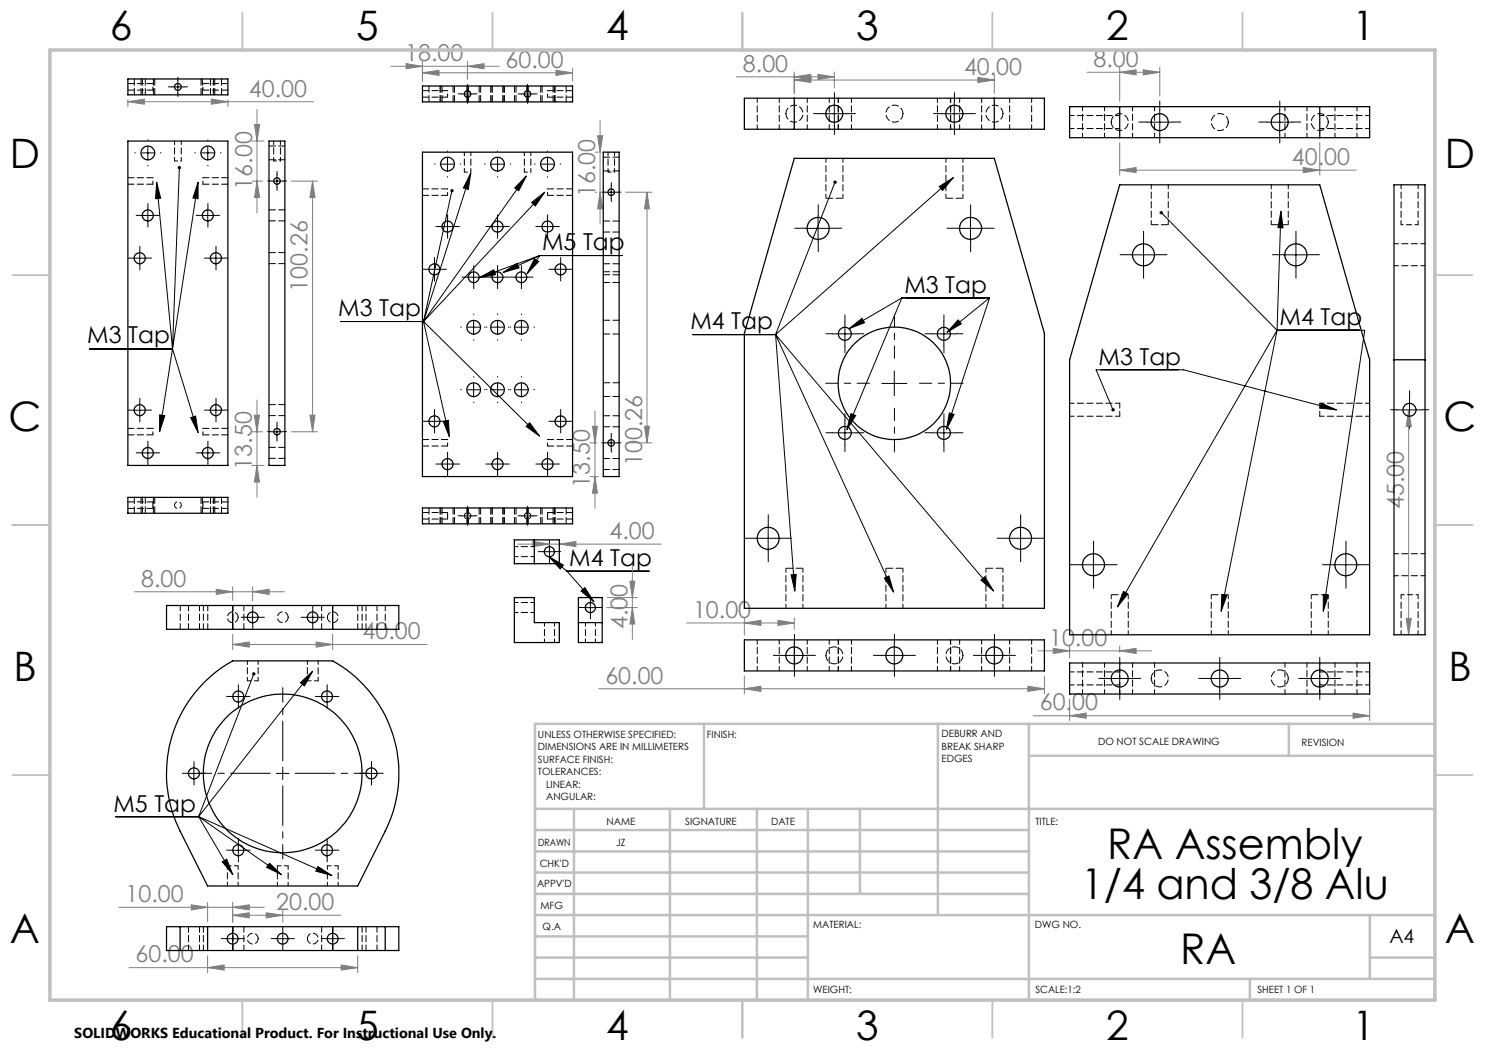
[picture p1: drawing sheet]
<svg xmlns="http://www.w3.org/2000/svg" width="297mm" height="210mm" viewBox="0 0 297 210" stroke-linecap="round" stroke-linejoin="round" font-family="sans-serif">
<g fill="none" stroke="#000" stroke-width=".2">
<path d="M34.3 17.4h2.5M35.6 16.1v2.5M92.3 18.8h2.5M93.5 17.6v2.4M104.2 18.8h2.6M105.5 17.6v2.4M28.3 30.6h2.5M29.6 29.3v2.5M31.3 36.4l3.2 33.4M31.3 36.4l.8 3.2-1 .1zM35.9 33.5l-1.4 36.3M39.6 36.4l-7.7 49.9"/>
<path d="M39.6 36.4v3.3l-1-.1zM40.3 30.6h2.5M41.6 29.3v2.5M54.2 36.2h2.5M55.4 35v2.5M88.3 32.8h2.5M89.5 31.6v2.5M90.4 38.1l-5.7 26.2M94.2 34.6l-9.5 29.7M94.2 34.6l-.5 3.3-1-.3zM98.2 32.8h2.6M99.5 31.6v2.5"/>
<path d="M105.3 35.2l-20.6 29.1M105.3 35.2l-1.5 3-.9-.6zM108.3 32.8h2.4M108.9 38.4l-24.2 25.9M109.5 31.6v2.5M121 38.4h2.5M122.2 37.2v2.5M164.4 22.7h5M166.9 20.2v5.1M167 36.4l-11.9 30.5M187.9 37.3l2.8-1.8-2.2 2.6zM188.4 22.7h5"/>
<path d="M190.7 35.5l-35.6 31.4M190.9 20.2v5.1M229.4 24.4h5M232 21.9v5M253.4 24.4h5M255.9 21.9v5M26.7 51.6h2.5M27.9 50.4v2.5M28.3 43.1h2.5M29.6 41.8v2.5M40.3 43.1h2.5M41.6 41.8v2.5"/>
<path d="M41.9 51.6h2.6M43.2 50.4v2.5M85.6 53.9h2.5M86.9 52.6v2.5M88.3 45.3h2.5M89.5 44.1v2.5M93.5 55.4h2.5M94.7 54.2v2.5M95.8 55.6l2.9-1.6 .4 .9zM98.2 45.3h2.6M98.2 55.4h2.6M99.5 44.1v2.5"/>
<path d="M99.5 54.2v2.5M100.6 54.5l2.8-1.8 .4 .9zM103 55.4h2.5M104.3 54.2v2.5M106.3 40.5l2.6-2.1-1.8 2.8zM106.9 51.7l.8 .6-2.3 2.4zM107.9 51.1h16.5M107.9 51.1l-12.1 4.5M107.9 51.1l-7.3 3.4M107.9 51.1l-2.5 3.6M108.3 45.3h2.4M109.5 44.1v2.5"/>
<path d="M110.9 53.9h2.5M112.1 52.6v2.5M161.1 45.7h5M163.6 43.2v5M180.4 59.6h17.5M180.4 59.6l-10.6 6.1M180.4 59.6l-11 26.4M191.6 45.7h5M194.1 43.2v5M197.9 59.6l-8.5 6.9M197.9 59.6l-8.6 26.3M226.2 51h5"/>
<path d="M228.7 48.5v5M232.3 42.5l23.1 23.6M256.2 42.3l-.8 23.8M256.2 42.3l.4 3.3-1-.1zM256.7 51h5M259.2 48.5v5M17.9 69.8h16.6M34.5 69.8l5.1 16.7M68.1 64.3h16.6M84.7 64.3l5.2 23.1M84.7 64.3l23.2 22.9M93.5 65.4h2.5"/>
<path d="M93.5 78h2.5M94.7 64.2v2.5M94.7 76.7v2.5M98.2 65.4h2.6M98.2 78h2.6M99.5 64.2v2.5M99.5 76.7v2.5M103 65.4h2.5M103 78h2.5M104.3 64.2v2.5M104.3 76.7v2.5M138.5 66.9h16.6"/>
<path d="M155.1 66.9l3.9 51.3M155.1 66.9l23.6 51.5M155.1 66.9l43.6 51.3M166.5 66.8h5M169 64.3v5M169.8 65.7l2.6-2 .5 .8zM176.4 76.7h5M178.9 74.2v5M186.3 66.8h5M188.8 64.3v5M191.6 64l.7 .8-2.9 1.7zM255.4 66.1h17.5l-8.2 56.2"/>
<path d="M255.4 66.1l-31.9 55.3M255.4 66.1l-11.2 56.2M281.9 79.5v4.9M26.7 82h2.5M27.9 80.8v2.5M28.3 90.6h2.5M29.6 89.4v2.5M31.9 83l1 .1-1 3.2zM38.1 83.5l1-.3 .5 3.3zM40.3 90.6h2.5M41.6 89.4v2.5M41.9 82h2.6"/>
<path d="M43.2 80.8v2.5M54.2 86.4h2.5M55.4 85.1v2.5M85.6 84.3h2.5M86.9 83v2.5M88.3 92.8h2.5M88.7 84.3l1-.2 .2 3.3zM89.5 91.6v2.5M98.2 92.8h2.6M99.5 91.6v2.5M105.9 84.6l2 2.6-2.7-1.9zM108.3 92.8h2.4"/>
<path d="M109.5 91.6v2.5M110.9 84.3h2.5M112.1 83v2.5M121 88.6h2.5M122.2 87.3v2.5M166.5 86.6h5M169 84.1v5M170.2 82.7l.9 .4-1.7 2.9zM186.3 86.6h5M188.8 84.1v5M189.9 82.6l.9 .3-1.5 3zM222.6 82l-3.4-8h17.5l30.6 8"/>
<path d="M264.2 80.6l3.1 1.4-3.3-.4zM279.4 82h5M92.3 103.2h2.5M93.5 101.9v2.5M104.2 103.2h2.6M105.5 101.9v2.5M108.6 110.3h2.5M109.8 111.3l3.6 2.9M109.8 111.3l2.9 1.7-.7 .8zM109.9 109.1v2.5M113.4 114.2h16.5M113.4 114.2l5.4 6.2"/>
<path d="M116.2 118.2l.8-.7 1.8 2.9zM151.1 107.7h5M153.6 105.2v5M158.2 115l1-.1-.2 3.3zM176.9 115.6l.9-.4 .9 3.2zM196.2 116l.8-.7 1.7 2.9zM201.6 107.7h5M204.1 105.2v5M216.2 113h5M218.7 110.4v5.1M224.7 118.3l.9 .5-2.1 2.6zM244.4 118.9l1 .2-1.2 3.2z"/>
<path d="M264.7 118.9l.9 .2-.9 3.2zM266.7 113h5M269.2 110.4v5.1M46.4 139.3h2.5M47.7 138.1v2.5M49.3 123.5h2.5M50.5 122.2v2.5M50.8 134.8l-11.1 28.5M60.1 136.6l2.4-2.3-1.6 2.9zM61.3 123.5h2.5M62.5 134.3l-22.8 29M62.5 122.2v2.5"/>
<path d="M64.2 139.3h2.5M65.4 138.1v2.5M116.8 121.5h2.5M118.1 120.3v2.5M156.4 131.1h5M158.9 128.6v5M176.4 131.1h5M178.9 128.6v5M196.4 131.1h5M198.9 128.6v5M221.4 135.7h5M223.9 133.2v5"/>
<path d="M241.4 135.7h5.1M243.9 133.2v5M261.4 135.7h5M263.9 133.2v5M37.5 154.7h2.5M38.8 153.4v2.5M55.3 154.7h2.5M56.6 153.4v2.5M73 154.7h2.5M74.3 153.4v2.5M23.1 163.3h16.6M39.7 163.3l6.9 11.6"/>
<path d="M39.7 163.3l16.6 11.6M39.7 163.3l26.7 11.8M44.5 172.4l.8-.6 1.3 3.1zM46.4 170.1h2.5M47.7 168.8v2.5M53.9 172.6l2.4 2.3-3-1.4zM63.6 173.3l2.8 1.8-3.3-.9zM64.2 170.1h2.5M65.4 168.8v2.5M45.3 187.7h2.5M46.5 186.5v2.5M55.3 187.7h2.5"/>
<path d="M56.6 186.5v2.5M65.3 187.7h2.5M66.5 186.5v2.5"/>
</g>
<g fill="none" stroke="#808080" stroke-width=".2">
<path d="M25.6 20v1.3M42.3 19.8l3.3 .5-3.3 .5zM45.6 20v1.3M78.1 13.3h21.7M81.2 12.7l3.3 .6-3.3 .4zM84.5 14.6l3.3-.5v1zM84.5 12.2v4M84.5 14.6h30M93.5 13.3l3.3-.6v1zM93.5 12.2v3.7M111.2 14.1l3.3 .5-3.3 .5zM114.5 13.6v2.6"/>
<path d="M147.3 15.4h19.6M158.9 15.4l3.3-.5v1zM158.9 16l3.3-.5v1zM158.9 14.4v4.3M158.9 16h40M163.6 14.9l3.3 .5-3.3 .5zM166.9 14.4v3.2M195.6 15.5l3.3 .5-3.3 .5zM198.9 15v3.7M217.4 14.5h14.6M223.9 14.5l3.3-.5v1zM223.9 13.5v6.8"/>
<path d="M228.6 14l3.4 .5-3.4 .5zM232 13.5v5.7M25.6 20.3l3.3-.5v1zM25.6 20.3h37.1M50.4 36.2h2.1M50.4 28.2h2.4M50.9 24.9h1l-.5 3.3zM51.4 36.2l.5 3.3h-1zM51.4 21.9v20.7M58.3 36.2h5.2M62.5 36.2l.5 3.3h-1zM62.5 36.2v50.2"/>
<path d="M119 38.4h.3M119 30.4h.7M119.5 27.2h1l-.5 3.2zM120 24.1v20.7M120 38.4l.5 3.4h-1zM125.1 38.4h5.3M129.4 38.4l.5 3.4h-1zM129.4 38.4v50.2M223.9 34l3.3-.5v1zM223.9 28.5v6.5M223.9 34h47.4M260.6 33.5l3.3 .5-3.3 .5z"/>
<path d="M263.9 28.5v6.5M50.4 86.4h2.1M50.4 93.1h2.4M50.9 83h1l-.5 3.4zM51.4 93.1l.5 3.3h-1zM51.4 80v19.4M58.3 86.4h5.2M62 83h1l-.5 3.4zM118 88.6h1.3M118 95.3h1.7M118.5 85.3h1l-.5 3.3zM119 95.3l.5 3.3h-1z"/>
<path d="M119 82.2v19.5M125.1 88.6h5.3M128.9 85.3h1l-.5 3.3zM281.7 82v45M281.7 82l.6 3.3h-1.1zM26.9 118.3h30M43.3 117.9l3.2 .4-3.2 .6zM46.5 117.4v2.7M50.5 118.3l3.3-.4v1zM50.5 117.4v2.7M103.5 108.8h28.7M106.6 108.3l3.3 .5-3.3 .5z"/>
<path d="M111.9 108.8l3.3-.5v1zM121.5 119.5h6M126 116.2h1l-.5 3.3zM126.5 113.2v14.7M46.5 128.9l3.3-.5v1zM46.5 126.9v3M46.5 128.9h38.9M63.2 128.4l3.3 .5-3.3 .5zM66.5 126.9v3M119.8 137.8h89.1M121.3 121.5h6.2M126.5 121.5l.5 3.3h-1z"/>
<path d="M137.3 124.6h21.6M148.9 124.6l3.3-.5v1zM148.9 137.8l3.3-.5v1zM148.9 123.6v3.4M148.9 135.2v3.6M155.6 124.1l3.3 .5-3.3 .5zM158.9 123.6v2.3M205.6 137.3l3.3 .5-3.3 .5zM207.6 130.2h22.7M208.9 135.2v3.6M210.6 129.7l3.3 .5-3.3 .5zM213.9 139.8v4.3"/>
<path d="M213.9 129.2v2.4M223.9 130.2l3.3-.5v1zM223.9 129.2v1.3M273.9 139.8v4.3M281.2 123.7h1.1l-.6 3.3zM206.7 143.1h67.2M213.9 143.1l3.3-.5v1zM270.6 142.6l3.3 .5-3.3 .5zM23.8 181.5h29.1M25.8 193.5h45.7M38.2 181l3.3 .5-3.3 .5zM41.5 193.5l3.3-.5v1z"/>
<path d="M41.5 180.5v3.9M41.5 191.1v3.4M46.5 181.5l3.3-.5v1zM46.5 180.5v3.9M46.5 183l3.3-.4v1zM46.5 183h21.7M53.2 182.6l3.4 .4-3.4 .6zM56.6 182.1v2.3M68.2 193l3.3 .5-3.3 .5zM71.5 191.1v3.4"/>
</g>
<g fill="none" stroke="#000" stroke-width=".2" stroke-dasharray="15.2 1.3 1.3 1.3">
<path d="M34.3 17.4h-.6M35.6 16.1v-.7M35.6 18.6v.7M36.8 17.4h.7M92.3 18.8h-.7M93.5 17.5v-.6M94.8 18.8h.6M104.3 18.8h-.7M105.5 17.5v-.6M106.8 18.8h.6M27.1 30.6h-.1M29.6 28.1v-.2"/>
<path d="M29.6 33.1v.1M32.1 30.6h.1M39.1 30.6h-.1M41.6 28.1v-.2M41.6 33.1v.1M44.1 30.6h.1M54.2 36.2h-.7M55.4 34.9v-.6M55.4 37.4v.7M56.7 36.2h.6M87 32.8h-.1M89.5 30.3v-.1"/>
<path d="M89.5 35.3v.1M92 32.8h.1M93.5 20v.7M97 32.8h-.1M99.5 30.3v-.1M99.5 35.3v.1M102 32.8h.1M105.5 20v.7M107 32.8h-.1M109.5 30.3v-.1M109.5 35.3v.1M112 32.8h.1"/>
<path d="M121 38.4h-.6M122.3 37.2v-.7M122.3 39.7v.6M123.5 38.4h.7M164.4 22.7h-1.7M166.9 20.2v-1.7M166.9 25.2v1.7M169.4 22.7h1.7M188.4 22.7h-1.7M190.9 20.2v-1.7M190.9 25.2v1.7M193.4 22.7h1.7"/>
<path d="M229.5 24.4h-1.7M232 21.9v-1.7M232 26.9v1.7M234.5 24.4h1.7M253.5 24.4h-1.7M256 21.9v-1.7M256 26.9v1.7M258.5 24.4h1.7M26.7 51.6h-1.1M28 50.4v-1.1M28 52.9v1.1M28.3 43.1h-1.1"/>
<path d="M29.2 51.6h1.1M29.6 41.8v-1.1M29.6 44.3v1.1M30.8 43.1h1.1M40.3 43.1h-1.1M41.6 41.8v-1.1M41.6 44.3v1.1M42 51.6h-1.1M42.8 43.1h1.1M43.2 50.4v-1.1M43.2 52.9v1.1M44.5 51.6h1.1"/>
<path d="M85.7 53.9h-1.1M86.9 52.6v-1.1M86.9 55.1v1.1M88.2 53.9h1.1M88.3 45.3h-1.1M89.5 44.1v-1.1M89.5 46.6v1.1M90.8 45.3h1.1M93.5 55.4h-1.1M94.8 54.2v-1.1M94.8 56.7v1.1M96 55.4h1.1"/>
<path d="M98.3 45.3h-1.1M98.3 55.4h-1.1M99.5 44.1v-1.1M99.5 46.6v1.1M99.5 54.2v-1.1M99.5 56.7v1.1M100.8 45.3h1.1M100.8 55.4h1M103 55.4h-1M104.3 54.2v-1.1M104.3 56.7v1.1M105.5 55.4h1.1"/>
<path d="M108.3 45.3h-1.1M109.5 44.1v-1.1M109.5 46.6v1.1M110.8 45.3h1.1M110.9 53.9h-1.1M112.1 52.6v-1.1M112.1 55.1v1.1M113.4 53.9h1.1M161.2 45.7h-2.2M163.7 43.2v-2.2M163.7 48.2v2.2M166.2 45.7h2.2"/>
<path d="M191.6 45.7h-2.2M194.1 43.2v-2.2M194.1 48.2v2.2M196.6 45.7h2.2M226.2 50.9h-2.2M228.7 48.4v-2.2M228.7 53.4v2.2M231.2 50.9h2.2M256.7 50.9h-2.2M259.2 48.4v-2.2M259.2 53.4v2.2M261.7 50.9h2.2"/>
<path d="M92.3 77.9h-.2M92.3 65.4h-.2M94.8 75.4v-.1M94.8 62.9v-.1M94.8 67.9v.2M97 65.4h-.1M97 77.9h-.1M97.3 77.9h.1M97.3 65.4h.1M99.5 62.9v-.1M99.5 67.9v.2M99.5 75.4v-.1"/>
<path d="M101.8 65.4h-.1M101.8 77.9h-.1M102 65.4h.1M102 77.9h.1M104.3 62.9v-.1M104.3 67.9v.2M104.3 75.4v-.1M106.8 65.4h.1M106.8 77.9h.1M166.5 66.8h-1.3M169 64.3v-1.3M169 69.3v1.3"/>
<path d="M171.5 66.8h1.3M186.3 66.8h-1.3M188.8 64.3v-1.3M188.8 69.3v1.3M191.3 66.8h1.3M281.9 79.4v-1.3M26.7 82h-1.1M28 80.8v-1.1M28 83.3v1.1M28.3 90.6h-1.1M29.2 82h1.1M29.6 89.3v-1.1"/>
<path d="M29.6 91.8v1.1M30.8 90.6h1.1M40.3 90.6h-1.1M41.6 89.3v-1.1M41.6 91.8v1.1M42 82h-1.1M42.8 90.6h1.1M43.2 80.8v-1.1M43.2 83.3v1.1M44.5 82h1.1M54.2 86.3h-.7M55.4 85.1v-.7"/>
<path d="M55.4 87.6v.6M56.7 86.3h.6M85.7 84.3h-1.1M86.9 83v-1.1M86.9 85.5v1.1M88.2 84.3h1.1M88.3 92.8h-1.1M89.5 91.6v-1.1M89.5 94.1v1.1M90.8 92.8h1.1M94.8 80.4v.2M98.3 92.8h-1.1"/>
<path d="M99.5 91.6v-1.1M99.5 94.1v1.1M99.5 80.4v.2M100.8 92.8h1.1M104.3 80.4v.2M108.3 92.8h-1.1M109.5 91.6v-1.1M109.5 94.1v1.1M110.8 92.8h1.1M110.9 84.3h-1.1M112.1 83v-1.1M112.1 85.5v1.1"/>
<path d="M113.4 84.3h1.1M121 88.6h-.6M122.3 87.3v-.6M122.3 89.8v.7M123.5 88.6h.7M166.5 86.6h-1.3M169 84.1v-1.3M169 89.1v1.3M171.5 86.6h1.3M186.3 86.6h-1.3M188.8 84.1v-1.3M188.8 89.1v1.3"/>
<path d="M191.3 86.6h1.3M279.4 81.9h-1.3M281.9 84.4v1.3M284.4 81.9h1.3M92.3 103.2h-.7M93.5 101.9v-.6M93.5 104.4v.7M94.8 103.2h.6M104.3 103.2h-.7M105.5 101.9v-.6M105.5 104.4v.7M106.8 103.2h.6"/>
<path d="M108.6 110.3h-1M109.9 109.1v-1M109.9 111.6v1M111.1 110.3h1M151.2 107.7h-2.2M153.7 105.2v-2.2M153.7 110.2v2.2M156.2 107.7h2.2M201.6 107.7h-2.2M204.1 105.2v-2.2M204.1 110.2v2.2M206.6 107.7h2.2"/>
<path d="M216.2 112.9h-2.2M218.7 110.4v-2.2M218.7 115.4v2.2M221.2 112.9h2.2M266.7 112.9h-2.2M269.2 110.4v-2.2M269.2 115.4v2.2M271.7 112.9h2.2M46.4 139.3h-1.1M47.7 138v-1.1M48.9 139.3h1.1M49.3 123.5h-1.1"/>
<path d="M50.6 122.2v-1.1M50.6 124.7v1.1M51.8 123.5h1.1M61.3 123.5h-1.1M62.6 122.2v-1.1M62.6 124.7v1.1M63.8 123.5h1.1M64.2 139.3h-1.1M65.4 138v-1.1M66.7 139.3h1.1M116.8 121.5h-1M118.1 120.3v-1"/>
<path d="M118.1 122.8v1M119.3 121.5h1M156.4 131.1h-1.7M158.9 128.6v-1.7M158.9 133.6v1.7M161.4 131.1h1.7M176.4 131.1h-1.7M178.9 128.6v-1.7M178.9 133.6v1.7M181.4 131.1h1.7M196.4 131.1h-1.7M198.9 128.6v-1.7"/>
<path d="M198.9 133.6v1.7M201.4 131.1h1.7M221.5 135.7h-1.7M224 133.2v-1.7M224 138.2v1.7M226.5 135.7h1.7M241.5 135.7h-1.7M244 133.2v-1.7M244 138.2v1.7M246.5 135.7h1.7M261.5 135.7h-1.7M264 133.2v-1.7"/>
<path d="M264 138.2v1.7M266.5 135.7h1.7M37.6 154.7h-1.1M38.8 153.4v-1.1M38.8 155.9v1.1M40.1 154.7h1.1M47.7 140.5v1.1M65.4 140.5v1.1M73.1 154.7h-1.1M74.3 153.4v-1.1M74.3 155.9v1.1M75.6 154.7h1.1"/>
<path d="M46.4 170h-1.1M47.7 168.8v-1.1M47.7 171.3v1.1M48.9 170h1.1M64.2 170h-1.1M65.4 168.8v-1.1M65.4 171.3v1.1M66.7 170h1.1M45.3 187.7h-1.1M46.6 186.5v-1.1M46.6 189v1M47.8 187.7h1.1"/>
<path d="M55.3 187.7h-1.1M56.6 186.5v-1.1M56.6 189v1M57.8 187.7h1.1M65.3 187.7h-1.1M66.6 186.5v-1.1M66.6 189v1M67.8 187.7h1.1"/>
</g>
<path d="M173.9 76.7h-8.8M178.9 71.7v-8.8M183.9 76.7h8.7M178.9 81.7v8.7" fill="none" stroke="#000" stroke-width=".2" stroke-dasharray="15.2 1.3 1.3 1.3" stroke-dashoffset="12.8"/>
<path d="M54.1 154.7h-14.7M56.6 152.2v-14.7M56.6 157.2v14.6M59.1 154.7h14.6" fill="none" stroke="#000" stroke-width=".2" stroke-dasharray="15.2 1.3 1.3 1.3" stroke-dashoffset="7.3"/>
<g fill="none" stroke="#c0c0c0" stroke-width=".35">
<path d="M48.5 2.5v7.5M98.5 2.5v7.5M148.5 2.5v7.5M198.5 2.5v7.5M248.5 2.5v7.5M2.5 55h7.5M287 55h7.5M2.5 105h7.5M287 105h7.5M2.5 155h7.5M287 155h7.5M48.5 200v7.5"/>
<path d="M98.5 200v7.5M148.5 200v7.5M198.5 200v7.5M248.5 200v7.5"/>
</g>
<g fill="none" stroke="#c0c0c0" stroke-width=".5">
<path d="M140.8 144.8v17M187.6 144.8v38.2M205.8 144.8v55.2M205.8 151.2h81.2M257.8 144.8v6.4M287 144.8h-180v55.2M107 161.8h180M107 178.8h98.8M107 174.5h98.8M107 170.3h98.8M107 166h98.8M114.8 161.8v38.2"/>
<path d="M134 161.8v38.2M151.4 161.8v38.2M161.6 161.8v38.2M172 161.8v17M107 195.8h180M107 191.5h54.6M107 187.3h54.6M107 183h180M250 195.8v4.2M274 191.5h13M274 183v12.8"/>
</g>
<path d="M10 10h277v190h-277z" fill="none" stroke="#c0c0c0" stroke-width=".7"/>
<path d="M35.7 33.3a.34 .34 0 0 0 0 .5 .34 .34 0 0 0 .5-.2 .34 .34 0 0 0-.3-.4v.3v-.3zM31.3 36.4l.8 3.2-1 .1zM39.6 36.4v3.3l-1-.1zM31.9 83l1 .1-1 3.2zM38.1 83.5l1-.3 .5 3.3zM90.2 37.9a.34 .34 0 0 0 0 .5 .34 .34 0 0 0 .5-.1 .34 .34 0 0 0-.2-.5l-.1 .3 .1-.3zM94.2 34.6l-.5 3.3-1-.3zM105.3 35.2l-1.5 3-.9-.6zM106.3 40.5l2.6-2.1-1.8 2.8zM88.7 84.3l1-.2 .2 3.3zM105.9 84.6l2 2.6-2.7-1.9zM95.8 55.6l2.9-1.6 .4 .9zM100.6 54.5l2.8-1.8 .4 .9zM106.9 51.7l.8 .6-2.3 2.4zM50.5 134.6a.34 .34 0 0 0 .1 .5 .34 .34 0 0 0 .4-.2 .34 .34 0 0 0-.1-.4l-.1 .3 .1-.3zM60.1 136.6l2.4-2.3-1.6 2.9zM44.4 172.4l.9-.6 1.3 3.1zM53.9 172.6l2.4 2.3-3-1.4zM63.6 173.3l2.8 1.8-3.3-.9zM166.8 36.2a.35 .35 0 0 0 0 .5 .35 .35 0 0 0 .5-.1 .35 .35 0 0 0-.2-.5l-.1 .3 .1-.3zM187.9 37.3l2.8-1.8-2.2 2.6zM158.2 115l1-.1-.2 3.3zM176.9 115.6l.9-.4 .9 3.2zM196.2 116l.8-.7 1.7 2.9zM169.8 65.7l2.6-2 .5 .8zM191.6 64l.7 .8-2.9 1.7zM189.9 82.6l.9 .3-1.5 3zM170.2 82.7l.9 .4-1.7 2.9zM232 42.4a.34 .34 0 0 0 .2 .5 .34 .34 0 0 0 .4-.4 .34 .34 0 0 0-.6-.2l.3 .2zM256.2 42.3l.4 3.3-1-.1zM224.7 118.3l.9 .5-2.1 2.6zM244.4 118.9l1 .2-1.2 3.2zM264.7 118.9l.9 .2-.9 3.2zM222.4 81.7a.32 .32 0 0 0-.1 .4 .32 .32 0 0 0 .4 .2l-.1-.3 .1 .3a.34 .34 0 0 0 .2-.5 .34 .34 0 0 0-.5-.1zM264.2 80.6l3.1 1.4-3.3-.4zM109.8 111.3l2.9 1.7-.7 .8zM116.2 118.2l.8-.7 1.8 2.9z" fill="#000"/>
<g fill="#808080">
<path d="M42.3 19.8l3.3 .5-3.3 .5zM25.6 20.3l3.3-.5v1zM93.5 13.3l3.3-.6v1zM81.2 12.7l3.3 .6-3.3 .4zM111.2 14.1l3.3 .5-3.3 .5zM84.5 14.6l3.3-.5v1zM50.5 118.3l3.3-.4v1zM43.3 117.9l3.2 .4-3.2 .6zM53.2 182.6l3.4 .4-3.4 .6zM46.5 183l3.3-.4v1zM228.6 14l3.4 .5-3.4 .5zM223.9 14.5l3.3-.5v1zM223.9 130.2l3.3-.5v1zM210.6 129.7l3.3 .5-3.3 .5z"/>
<path d="M46.5 128.9l3.3-.5v1zM63.2 128.4l3.3 .5-3.3 .5zM38.2 181l3.3 .5-3.3 .5zM46.5 181.5l3.3-.5v1zM41.5 193.5l3.3-.5v1zM68.2 193l3.3 .5-3.3 .5zM158.9 15.4l3.3-.5v1zM163.6 14.9l3.3 .5-3.3 .5zM158.9 16l3.3-.5v1zM195.6 15.5l3.3 .5-3.3 .5zM148.9 124.6l3.3-.5v1zM155.6 124.1l3.3 .5-3.3 .5zM148.9 137.8l3.3-.5v1zM205.6 137.3l3.3 .5-3.3 .5zM223.9 34l3.3-.5v1zM260.6 33.5l3.3 .5-3.3 .5zM213.9 143.1l3.3-.5v1zM270.6 142.6l3.3 .5-3.3 .5zM106.6 108.3l3.3 .5-3.3 .5zM111.9 108.8l3.3-.5v1z"/>
<path d="M51.4 36.2l.5 3.3h-1zM50.9 24.9h1l-.5 3.3zM62 83h1l-.5 3.4zM62.5 36.2l.5 3.3h-1zM120 38.4l.5 3.4h-1zM119.5 27.2h1l-.5 3.2zM126.5 121.5l.5 3.3h-1zM126 116.2h1l-.5 3.3z"/>
<path d="M50.9 83h1l-.5 3.4zM51.4 93.1l.5 3.3h-1zM129.4 38.4l.5 3.4h-1zM128.9 85.3h1l-.5 3.3zM118.5 85.3h1l-.5 3.3zM119 95.3l.5 3.3h-1zM281.7 82l.6 3.3h-1.1zM281.2 123.7h1.1l-.6 3.3z"/>
</g>
<g fill="none" stroke="#000" stroke-width=".25">
<path d="M25.6 15.8h20v3.2h-20zM84.5 17.2h30v3.2h-30zM148.9 19.6h60v6.3h-60zM158.9 19.6v6.3M198.9 19.6v6.3M25.6 28.2h20v64.9h-20zM53.8 28.2h3.2v64.9h-3.2zM84.5 30.4h30v64.9h-30zM120.6 30.4h3.2v64.9h-3.2zM158.9 31.7h40l10 35v55h-60v-55zM213.9 21.3h60v6.2h-60zM223.9 37h40l10 35v55h-60v-55z"/>
<path d="M223.9 21.3v6.2M263.9 21.3v6.2M278.8 37h6.2v90h-6.2zM278.8 72h6.2M25.6 99.5h20v3.1h-20zM84.5 101.6h30v3.2h-30zM102.9 119.5h4v5h5v4h-9zM102.9 108h9v4.7h-9zM106.9 108v4.7M115.7 119.5h4.7v9h-4.7zM41.3 136.1l2.5-2.2 2.7-1.7h20a25.7 25.7 0 0 1 10.5 34l-5.5 11h-30l-5.5-11a25.8 25.8 0 0 1 5.3-30.1zM46.5 121.1h-13.2v4.8h13.2"/>
<path d="M46.5 121.1v4.8M46.5 125.9h20M46.5 121.1h20M66.5 121.1h13.3v4.8h-13.3M66.5 121.1v4.8M115.7 124.5h4.7M148.9 128h60v6.2h-60zM213.9 132.6h60v6.2h-60zM36 185.3h-2.7v4.8h2.7M36 185.3v4.8M36 185.3h41M36 190.1h41"/>
<path d="M41.5 185.3v4.8M71.5 185.3v4.8M77 185.3h2.8v4.8h-2.8M77 185.3v4.8"/>
<circle cx="35.6" cy="17.4" r=".68"/>
<circle cx="93.5" cy="18.8" r=".66"/>
<circle cx="105.5" cy="18.8" r=".66"/>
<circle cx="29.6" cy="30.6" r="1.37"/>
<circle cx="41.6" cy="30.6" r="1.37"/>
<circle cx="55.4" cy="36.2" r=".65"/>
<circle cx="89.5" cy="32.8" r="1.39"/>
<circle cx="99.5" cy="32.8" r="1.38"/>
<circle cx="109.5" cy="32.8" r="1.39"/>
<circle cx="122.2" cy="38.4" r=".65"/>
<circle cx="166.9" cy="22.7" r="1.7"/>
<circle cx="190.9" cy="22.7" r="1.71"/>
<circle cx="231.9" cy="24.4" r="1.7"/>
<circle cx="255.9" cy="24.4" r="1.69"/>
<circle cx="27.9" cy="51.6" r="1.1"/>
<circle cx="29.6" cy="43.1" r="1.1"/>
<circle cx="41.6" cy="43.1" r="1.1"/>
<circle cx="43.2" cy="51.6" r="1.1"/>
<circle cx="86.9" cy="53.9" r="1.11"/>
<circle cx="89.5" cy="45.3" r="1.1"/>
<circle cx="94.7" cy="55.4" r="1.07"/>
<circle cx="99.5" cy="45.3" r="1.09"/>
<circle cx="99.5" cy="55.4" r="1.07"/>
<circle cx="104.3" cy="55.4" r="1.07"/>
<circle cx="109.5" cy="45.3" r="1.1"/>
<circle cx="112.1" cy="53.9" r="1.11"/>
<circle cx="163.6" cy="45.7" r="2.2"/>
<circle cx="194.1" cy="45.7" r="2.2"/>
<circle cx="228.7" cy="51" r="2.2"/>
<circle cx="259.2" cy="51" r="2.2"/>
<circle cx="94.7" cy="78" r="1.38"/>
<circle cx="94.7" cy="65.4" r="1.36"/>
<circle cx="99.5" cy="65.4" r="1.36"/>
<circle cx="99.5" cy="78" r="1.38"/>
<circle cx="104.3" cy="65.4" r="1.36"/>
<circle cx="104.3" cy="78" r="1.38"/>
<circle cx="169" cy="66.8" r="1.3"/>
<circle cx="178.9" cy="76.7" r="11.2"/>
<circle cx="188.8" cy="66.8" r="1.3"/>
<circle cx="27.9" cy="82" r="1.1"/>
<circle cx="29.6" cy="90.6" r="1.09"/>
<circle cx="41.6" cy="90.6" r="1.09"/>
<circle cx="43.2" cy="82" r="1.09"/>
<circle cx="55.4" cy="86.3" r=".65"/>
<circle cx="86.9" cy="84.3" r="1.09"/>
<circle cx="89.5" cy="92.8" r="1.11"/>
<circle cx="99.5" cy="92.8" r="1.1"/>
<circle cx="109.5" cy="92.8" r="1.11"/>
<circle cx="112.1" cy="84.3" r="1.11"/>
<circle cx="122.2" cy="88.6" r=".65"/>
<circle cx="169" cy="86.6" r="1.29"/>
<circle cx="188.8" cy="86.6" r="1.29"/>
<circle cx="281.9" cy="82" r="1.29"/>
<circle cx="109.9" cy="110.3" r=".99"/>
<circle cx="153.6" cy="107.7" r="2.2"/>
<circle cx="204.1" cy="107.7" r="2.2"/>
<circle cx="218.7" cy="112.9" r="2.21"/>
<circle cx="269.2" cy="113" r="2.19"/>
<circle cx="47.7" cy="139.3" r="1.1"/>
<circle cx="50.5" cy="123.5" r="1.08"/>
<circle cx="62.5" cy="123.5" r="1.08"/>
<circle cx="65.4" cy="139.3" r="1.1"/>
<circle cx="118.1" cy="121.5" r=".99"/>
<circle cx="158.9" cy="131.1" r="1.7"/>
<circle cx="178.9" cy="131.1" r="1.71"/>
<circle cx="198.9" cy="131.1" r="1.7"/>
<circle cx="224" cy="135.7" r="1.7"/>
<circle cx="243.9" cy="135.7" r="1.7"/>
<circle cx="263.9" cy="135.7" r="1.7"/>
<circle cx="38.8" cy="154.7" r="1.09"/>
<circle cx="56.5" cy="154.7" r="15.9"/>
<circle cx="74.3" cy="154.7" r="1.1"/>
<circle cx="47.7" cy="170.1" r="1.1"/>
<circle cx="65.4" cy="170.1" r="1.1"/>
<circle cx="46.6" cy="187.7" r="1.07"/>
<circle cx="56.5" cy="187.7" r="1.07"/>
<circle cx="66.5" cy="187.7" r="1.06"/>
</g>
<g fill="none" stroke="#000" stroke-width=".2" stroke-dasharray="1.3 .6" stroke-dashoffset=".7">
<path d="M30.6 18v-1.3M40.6 18v-1.3M89.5 19.4v-1.3M109.5 19.4v-1.3M30.6 36.8v-1.3M34.9 32.2h1.4M40.6 36.8v-1.3M54.7 32.2h1.4M89.5 39.1v-1.3M92.9 34.4h1.3M104.9 34.4h1.3M109.5 39.1v-1.3"/>
<path d="M121.6 34.4h1.3M30.6 87v-1.3M40.6 87v-1.3M89.5 89.2v-1.3M109.5 89.2v-1.3M224 135.7v-1.3M224 137v-1.3M264 135.7v-1.3M264 137v-1.3"/>
</g>
<g fill="none" stroke="#000" stroke-width=".2" stroke-dasharray="1.3 .6" stroke-dashoffset=".5">
<path d="M34.9 28.2v4M36.3 32.2v-4M54.7 28.2v4M56.1 32.2v-4M92.9 30.4v4M94.2 34.4v-4M104.9 30.4v4M106.2 34.4v-4M121.6 30.4v4M122.9 34.4v-4M94.2 103.2a.65 .65 0 0 1-.9 .6 .65 .65 0 0 1-.2-1.1 .65 .65 0 0 1 1 .3l.1 .2M102.9 111.3h4"/>
<path d="M104.9 103.2a.65 .65 0 0 1 .9-.6 .65 .65 0 0 1 .1 1 .65 .65 0 0 1-1-.3v-.1M106.9 109.3h-4M49.5 136.2h2.1M49.5 132.2v4M51.6 136.2v-4M61.5 136.2h2.1M61.5 132.2v4M63.6 136.2v-4M102.9 122.5h4M106.9 120.5h-4M108.9 124.5v4M110.9 128.5v-4"/>
<path d="M117.1 124.5v4M119.1 128.5v-4M45.5 173.2v4M47.6 173.2h-2.1M47.6 177.2v-4M55.5 173.2v4M57.6 173.2h-2.1M57.6 177.2v-4M65.5 173.2v4M67.6 173.2h-2.1M67.6 177.2v-4"/>
</g>
<g fill="none" stroke="#000" stroke-width=".2" stroke-dasharray="1.3 .6">
<path d="M25.6 18h5M26.9 15.8v3.2M28.2 15.8v3.2M28.5 15.8v3.2M29.1 19v-3.2M30.6 16.7h-5M30.7 19v-3.2M31 19v-3.2M40.2 15.8v3.2M40.5 15.8v3.2M40.6 18h5M42.1 15.8v3.2"/>
<path d="M42.7 19v-3.2M43 19v-3.2M44.3 19v-3.2M45.6 16.7h-5M84.5 19.4h5M85.8 17.2v3.2M88.1 17.2v3.2M88.4 17.2v3.2M89.5 18.1h-5M93.4 17.2v3.2M93.7 17.2v3.2M98.1 17.2v3.2"/>
<path d="M98.4 17.2v3.2M102.9 17.2v3.2M103.2 17.2v3.2M108.1 17.2v3.2M108.4 17.2v3.2M109.5 19.4h5M111 17.2v3.2M114.5 18.1h-5M25.6 36.8h5M30.6 35.5h-5M40.6 36.8h5M45.6 35.5h-5"/>
<path d="M53.8 31.9h3.2M57 29.2h-3.2M84.5 39.1h5M88 20.4v-3.2M89.5 37.8h-5M90.6 20.4v-3.2M90.9 20.4v-3.2M95.8 20.4v-3.2M96.1 20.4v-3.2M100.6 20.4v-3.2M100.9 20.4v-3.2M105.4 20.4v-3.2"/>
<path d="M105.7 20.4v-3.2M109.5 39.1h5M110.6 20.4v-3.2M110.9 20.4v-3.2M113.2 20.4v-3.2M114.5 37.8h-5M120.7 34.2h3.1M123.8 31.4h-3.1M53.8 52.7h3.2M53.8 44.2h3.2M57 50.5h-3.2M57 42h-3.2"/>
<path d="M120.7 55h3.1M120.7 46.4h3.1M120.7 56.5h3.1M123.8 52.8h-3.1M123.8 44.2h-3.1M123.8 54.4h-3.1M120.7 79.3h3.1M120.7 66.8h3.1M123.8 76.6h-3.1M123.8 64.1h-3.1M25.6 87h5M26.9 99.4v3.2"/>
<path d="M28.2 99.4v3.2M28.5 99.4v3.2M30.6 85.7h-5M40.2 99.4v3.2M40.5 99.4v3.2M40.6 87h5M42.1 99.4v3.2M45.6 85.7h-5M53.8 83.1h3.2M53.8 91.7h3.2M57 80.9h-3.2M57 89.5h-3.2"/>
<path d="M84.5 89.2h5M89.5 87.9h-5M109.5 89.2h5M114.5 87.9h-5M120.7 85.4h3.1M120.7 93.9h3.1M123.8 83.2h-3.1M123.8 91.7h-3.1M25.6 101.7h5M29.1 102.6v-3.2M30.6 100.4h-5M30.7 102.6v-3.2"/>
<path d="M31 102.6v-3.2M40.6 101.7h5M42.7 102.6v-3.2M43 102.6v-3.2M44.3 102.6v-3.2M45.6 100.4h-5M84.5 103.8h5M85.8 101.6v3.1M88 104.7v-3.1M88.1 101.6v3.1M88.4 101.6v3.1M89.5 102.5h-5"/>
<path d="M90.6 104.7v-3.1M90.9 104.7v-3.1M93.4 101.6v3.1M93.7 101.6v3.1M95.8 104.7v-3.1M96.1 104.7v-3.1M98.1 101.6v3.1M98.4 101.6v3.1M100.6 104.7v-3.1M100.9 104.7v-3.1M102.9 101.6v3.1M103.2 101.6v3.1"/>
<path d="M105.4 104.7v-3.1M105.7 104.7v-3.1M108.1 101.6v3.1M108.4 101.6v3.1M109.5 103.8h5M110.6 104.7v-3.1M110.9 104.7v-3.1M111 101.6v3.1M113.2 104.7v-3.1M114.5 102.5h-5"/>
</g>
<path d="M224 83.2v-2.6M264 83.2v-2.6M30.6 101v-.6M30.6 101.7v-.7M40.6 101v-.6M40.6 101.7v-.7M89.5 103.2v-.7M89.5 103.8v-.6M109.5 103.2v-.7M109.5 103.8v-.6" fill="none" stroke="#000" stroke-width=".2" stroke-dasharray="1.3 .6" stroke-dashoffset=".3"/>
<g fill="none" stroke="#000" stroke-width=".2" stroke-dasharray="1.3 .6" stroke-dashoffset=".4">
<path d="M151.5 19.6v6.2M161.5 19.6v6.2M167.6 19.6v6.2M167.7 19.6v6.2M187.5 19.6v6.2M191.9 19.6v6.2M201.9 19.6v6.2M155.9 25.8v-6.2M165.2 31.7v8M165.9 25.8v-6.2M168.6 39.7v-8M170.3 25.8v-6.2"/>
<path d="M189.2 31.7v8M190.1 25.8v-6.2M192.6 39.7v-8M196.3 25.8v-6.2M206.3 25.8v-6.2M214 25.7h10M216.5 21.3v6.2M220.9 27.5v-6.2M224 23.1h-10M226.5 21.3v6.2M230.3 36.9v8M230.9 27.5v-6.2"/>
<path d="M254.3 36.9v8M257 21.3v6.2M261.4 27.5v-6.2M264 25.7h10M267 21.3v6.2M271.4 27.5v-6.2M274 23.1h-10M280.2 36.9v8M233.7 44.9v-8M257.7 44.9v-8M278.8 53.1h6.2M283.6 44.9v-8"/>
<path d="M285 48.7h-6.2M214 83.2h10M224 80.6h-10M264 83.2h10M274 80.6h-10M34.9 101a.68 .68 0 0 1 1-.6 .68 .68 0 0 1 .1 1.1 .68 .68 0 0 1-1.1-.3v-.2M157.2 113.7v8M177.2 113.7v8M197.2 113.7v8M222.3 118.9v8M242.3 118.9v8M262.3 118.9v8"/>
<path d="M278.8 115.1h6.2M280.2 118.9v8M285 110.7h-6.2M151.5 128v6.2M155.9 134.2v-6.2M158.9 128v6.2M160.6 121.7v-8M161.5 128v6.2M165.9 134.2v-6.2M167.6 128v6.2M167.7 128v6.2M170.3 134.2v-6.2"/>
<path d="M180.6 121.7v-8M187.5 128v6.2M190.1 134.2v-6.2M191.9 128v6.2M196.3 134.2v-6.2M198.9 128v6.2M200.6 121.7v-8M201.9 128v6.2M206.3 134.2v-6.2M214 137h10M216.5 132.6v6.2M220.9 138.8v-6.2"/>
<path d="M224 134.4h-10M225.7 126.9v-8M226.5 132.6v6.2M230.9 138.8v-6.2M245.7 126.9v-8M257 132.6v6.2M261.4 138.8v-6.2M264 137h10M265.7 126.9v-8M267 132.6v6.2M271.4 138.8v-6.2M274 134.4h-10"/>
<path d="M283.6 126.9v-8"/>
</g>
<g fill="none" stroke="#000" stroke-width=".2" stroke-dasharray="1.3 .6" stroke-dashoffset=".2">
<path d="M36.1 125.8v-4.7M37.7 121.1v4.7M39.9 125.8v-4.7M40.7 121.1v4.7M41.6 125.8v-4.7M46.6 121.1v4.7M48.8 125.8v-4.7M64.3 121.1v4.7M66.5 125.8v-4.7M71.6 125.8v-4.7M72.4 125.8v-4.7M73.2 121.1v4.7"/>
<path d="M75.4 125.8v-4.7M77.1 125.8v-4.7M37.7 185.3v4.8M39.9 190.1v-4.8M40.7 185.3v4.8M46.6 185.3v4.8M48.8 190.1v-4.8M64.3 185.3v4.8M66.5 190.1v-4.8M66.6 185.3v4.8M72.4 190.1v-4.8M73.2 185.3v4.8"/>
<path d="M75.4 190.1v-4.8"/>
</g>
<g fill="none" stroke="#000" stroke-width=".2" stroke-dasharray="1.3 .6" stroke-dashoffset=".1">
<path d="M157.2 22.7a1.7 1.7 0 0 1 2.4-1.5 1.7 1.7 0 0 1 .3 2.9 1.7 1.7 0 0 1-2.7-1v-.4M180.6 22.7a1.7 1.7 0 0 1-2.5 1.6 1.7 1.7 0 0 1-.3-2.9 1.7 1.7 0 0 1 2.8 1v.3M200.6 22.7a1.7 1.7 0 0 1-2.5 1.6 1.7 1.7 0 0 1-.3-2.9 1.7 1.7 0 0 1 2.8 1v.3M222.3 24.4a1.7 1.7 0 0 1 2.4-1.5 1.7 1.7 0 0 1 .3 2.8 1.7 1.7 0 0 1-2.7-.9v-.4M245.7 24.4a1.7 1.7 0 0 1-2.5 1.5 1.7 1.7 0 0 1-.3-2.8 1.7 1.7 0 0 1 2.7 1l.1 .3M265.7 24.4a1.7 1.7 0 0 1-2.5 1.5 1.7 1.7 0 0 1-.3-2.8 1.7 1.7 0 0 1 2.7 1l.1 .3M47.6 123.5a1.07 1.07 0 0 1-1.5 .9 1.07 1.07 0 0 1-.2-1.8 1.07 1.07 0 0 1 1.7 .6v.3M57.6 123.5a1.07 1.07 0 0 1-1.5 .9 1.07 1.07 0 0 1-.2-1.8 1.07 1.07 0 0 1 1.7 .6v.3M65.5 123.5a1.07 1.07 0 0 1 1.5-1 1.07 1.07 0 0 1 .2 1.8 1.07 1.07 0 0 1-1.7-.6v-.2M165.2 131.1a1.7 1.7 0 0 1 2.4-1.6 1.7 1.7 0 0 1 .3 2.9 1.7 1.7 0 0 1-2.7-1v-.3M192.6 131.1a1.7 1.7 0 0 1-2.5 1.5 1.7 1.7 0 0 1-.3-2.9 1.7 1.7 0 0 1 2.8 1v.4M230.3 135.7a1.7 1.7 0 0 1 2.4-1.5 1.7 1.7 0 0 1 .3 2.8 1.7 1.7 0 0 1-2.7-1v-.3"/>
<path d="M257.7 135.7a1.7 1.7 0 0 1-2.5 1.5 1.7 1.7 0 0 1-.3-2.9 1.7 1.7 0 0 1 2.7 1l.1 .4M51.6 187.7a1.07 1.07 0 0 1-1.5 1 1.07 1.07 0 0 1-.2-1.8 1.07 1.07 0 0 1 1.7 .6v.2M61.5 187.7a1.07 1.07 0 0 1 1.5-.9 1.07 1.07 0 0 1 .2 1.8 1.07 1.07 0 0 1-1.7-.7v-.2"/>
</g>
<path d="M165.2 39.7h3.4M189.2 39.7h3.4M230.3 44.9h3.4M254.3 44.9h3.4M160.6 113.7h-3.4M180.6 113.7h-3.4M200.6 113.7h-3.4M225.7 118.9h-3.4M245.7 118.9h-3.4M265.7 118.9h-3.4" fill="none" stroke="#000" stroke-width=".2" stroke-dasharray="1.3 .6" stroke-dashoffset="-.1"/>
<path d="M280.2 44.9h1.7M281.9 44.9h1.7M281.9 118.9h-1.7M283.6 118.9h-1.7" fill="none" stroke="#000" stroke-width=".2" stroke-dasharray="1.3 .6" stroke-dashoffset=".8"/>
<path d="M224 132.6v1.8M224 137v1.8M264 132.6v1.8M264 137v1.8" fill="none" stroke="#000" stroke-width=".2" stroke-dasharray="1.3 .6" stroke-dashoffset=".9"/>
<g font-size="8.5">
<text x="221.5" y="171.8">RA Assembly</text>
<text x="216.2" y="179.9">1/4 and 3/8 Alu</text>
<text x="236" y="192.7">RA</text>
</g>
<g font-size="8.1">
<text x="22" y="8">6</text>
<text x="71.2" y="8">5</text>
<text x="121.2" y="8">4</text>
<text x="171.3" y="8">3</text>
<text x="221.3" y="8">2</text>
<text x="270.5" y="8">1</text>
<text x="2" y="33.6">D</text>
<text x="289" y="33.6">D</text>
<text x="1.7" y="86.1">C</text>
<text x="288.7" y="86.1">C</text>
<text x="2.7" y="136.1">B</text>
<text x="289.7" y="136.1">B</text>
<text x="2" y="188.6">A</text>
<text x="289" y="188.6">A</text>
<text x="22" y="208">6</text>
<text x="71.2" y="208">5</text>
<text x="121.2" y="208">4</text>
<text x="171.3" y="208">3</text>
<text x="221.3" y="208">2</text>
<text x="270.5" y="208">1</text>
</g>
<g font-size="4.7" fill="#808080">
<text x="81" y="12.2">18.00</text>
<text x="101.1" y="13.5">60.00</text>
<text x="148.6" y="14.4">8.00</text>
<text x="192.8" y="15">40.00</text>
<text x="218.7" y="13.4">8.00</text>
<text x="49.8" y="19.3">40.00</text>
<text x="258.4" y="33">40.00</text>
<text x="50.4" y="37.9" transform="rotate(-90 50.4 37.9)">16.00</text>
<text x="119" y="39.4" transform="rotate(-90 119 39.4)">16.00</text>
<text x="61.5" y="58.3" transform="rotate(-90 61.5 58.3)">100.26</text>
<text x="50.4" y="93.9" transform="rotate(-90 50.4 93.9)">13.50</text>
<text x="128.4" y="93.2" transform="rotate(-90 128.4 93.2)">100.26</text>
<text x="118" y="97.5" transform="rotate(-90 118 97.5)">13.50</text>
<text x="280.7" y="101.8" transform="rotate(-90 280.7 101.8)">45.00</text>
<text x="121.9" y="107.8">4.00</text>
<text x="28.2" y="117.3">8.00</text>
<text x="125.5" y="125.9" transform="rotate(-90 125.5 125.9)">4.00</text>
<text x="138.6" y="123.6">10.00</text>
<text x="72.5" y="127.9">40.00</text>
<text x="209.8" y="129.1">10.00</text>
<text x="121.1" y="136.7">60.00</text>
<text x="208" y="142.1">60.00</text>
<text x="25.1" y="180.5">10.00</text>
<text x="55.2" y="182">20.00</text>
<text x="27.1" y="192.5">60.00</text>
</g>
<g font-size="4.7">
<text x="108.4" y="50.1">M5 Tap</text>
<text x="180.9" y="58.5">M3 Tap</text>
<text x="67.7" y="63.2">M3 Tap</text>
<text x="138.1" y="65.9">M4 Tap</text>
<text x="255.9" y="65">M4 Tap</text>
<text x="17.5" y="68.7">M3 Tap</text>
<text x="219.7" y="72.9">M3 Tap</text>
<text x="113.9" y="113.1">M4 Tap</text>
<text x="22.7" y="162.3">M5 Tap</text>
</g>
<text font-size="3.9" x="277.9" y="188.5">A4</text>
<text font-size="2.9" x="14.9" y="207.6">SOLIDWORKS Educational Product. For Instructional Use Only.</text>
<g font-size="2">
<text x="107.6" y="147.6">UNLESS OTHERWISE SPECIFIED:</text>
<text x="141.4" y="147.6">FINISH:</text>
<text x="188.3" y="147.5">DEBURR AND</text>
<text x="188.3" y="150">BREAK SHARP</text>
<text x="219.6" y="149">DO NOT SCALE DRAWING</text>
<text x="260.3" y="149.2">REVISION</text>
<text x="107.6" y="150.1">DIMENSIONS ARE IN MILLIMETERS</text>
<text x="107.6" y="152.6">SURFACE FINISH:</text>
<text x="107.6" y="155.1">TOLERANCES:</text>
<text x="188.3" y="152.5">EDGES</text>
<text x="109.2" y="157.6">LINEAR:</text>
<text x="109.2" y="160.1">ANGULAR:</text>
<text x="121.3" y="165">NAME</text>
<text x="137" y="164.9">SIGNATURE</text>
<text x="154.2" y="164.9">DATE</text>
<text x="207.1" y="164.9">TITLE:</text>
<text x="107.6" y="169.1">DRAWN</text>
<text x="107.9" y="173.3">CHK'D</text>
<text x="123.2" y="169.1">JZ</text>
<text x="107.4" y="177.4">APPV'D</text>
<text x="108.1" y="181.8">MFG</text>
<text x="108.5" y="186">Q.A</text>
<text x="162.6" y="185.5">MATERIAL:</text>
<text x="207" y="185.5">DWG NO.</text>
<text x="162.6" y="198.5">WEIGHT:</text>
<text x="207.1" y="198.6">SCALE:1:2</text>
<text x="251.5" y="198.6">SHEET 1 OF 1</text>
</g>
</svg>
